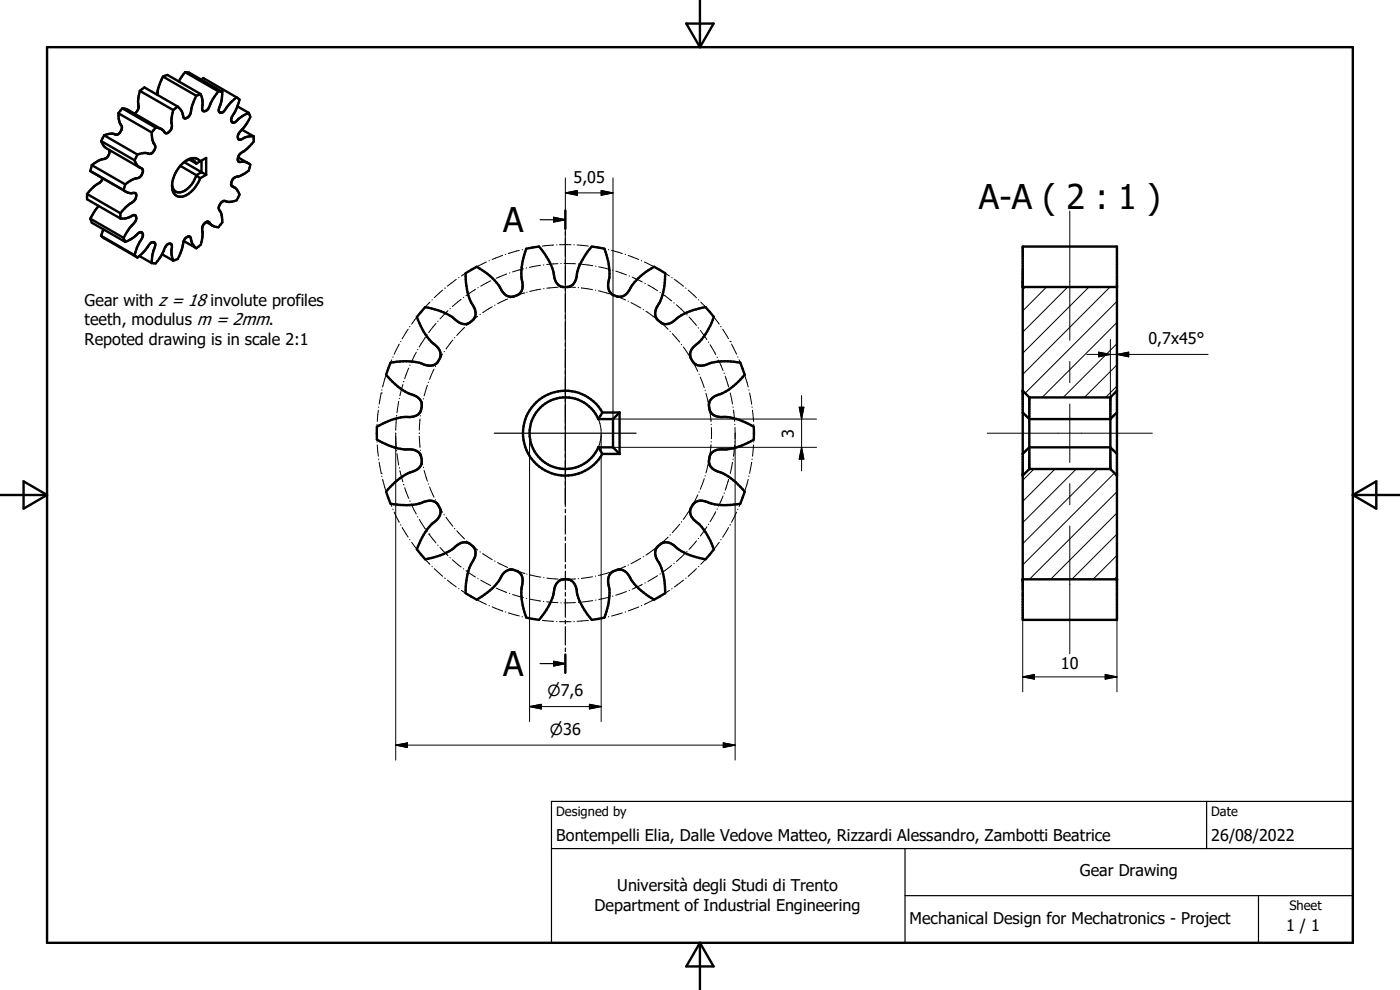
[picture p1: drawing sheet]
<svg xmlns="http://www.w3.org/2000/svg" width="297mm" height="210mm" viewBox="0 0 297 210" stroke-linecap="round" stroke-linejoin="round" font-family="sans-serif">
<g fill="none" stroke="#000" stroke-width=".21">
<path d="M119.9 37.7v39.1M130.1 37.7v51.2h43.1M96.8 59.3l-1.9 1.4M97.4 58.9h-.1M99.9 57.3l-2 1.2M100.5 56.9l-.1 .1M103.2 55.6l-2.2 1M103.8 55.3h-.1M104.1 59.6l-2.1 1.1M104.7 59.3h.1M106.6 54.2l-2.2 .8M107.3 54h-.1"/>
<path d="M107.5 58.1l-2.2 .9M108.2 57.9h-.1M110.2 53.1l-2.3 .7M110.8 53h-.1M111.1 57l-2.4 .7M111.7 56.8l-.1 .1M113.8 52.4l-2.4 .4M114.5 52.3h-.1M114.7 56.3l-2.4 .4M115.4 56.2h-.1M117.5 52l-2.4 .2M118.1 51.9h.1"/>
<path d="M118.4 55.9l-2.4 .2M118.7 51.9h.1M118.8 51.9h2.3M119 55.9h.1M119.7 55.9l2.4 .1M119.9 40.9h10.2M119.9 40.9l2.6-.5v1zM121.7 51.9h.1M122.4 52l2.4 .2M122.7 56h.1M123.4 56.1l2.4 .3M125.4 52.3h.1"/>
<path d="M126.1 52.4l2.4 .4M126.3 56.5h.1M127 56.6l2.4 .6M127.5 40.4l2.6 .5-2.6 .5zM129.1 53h.1M129.7 53.1l2.3 .7M130 57.3l.1 .1M130.6 57.5l2.3 .8M132.6 54h.1M133.3 54.2l2.2 .8M133.5 58.5l.1 .1M134.1 58.8l2.2 1"/>
<path d="M136 55.3h.1M136.7 55.6l2.1 1M139.4 56.9v.1M140 57.3l2 1.2M142.5 58.9h.1M143.1 59.3l1.9 1.4M227 44.8v27.4M81.8 79.8l-.6 2.3M82 79.2h.1M83.1 76.3l-.9 2.3M83.4 75.7l-.1 .1M84.7 73l-1.1 2.2"/>
<path d="M85 72.4v.1M86.6 69.8l-1.3 2.1M86.7 78.1l-.8 2.2M87 69.2l-.1 .1M87 77.4l-.1 .1M88.3 74.7l-1.1 2.2M88.6 74.1v.1M88.8 66.9l-1.5 1.9M89.2 66.3v.1M90.2 71.6l-1.2 2M90.6 71v.1M91.2 64.1l-1.6 1.7"/>
<path d="M91.7 63.6l-.1 .1M92.1 78.3l-1 2.2M92.4 77.7v.1M92.5 68.6l-1.5 1.9M92.9 68.1v.1M93.9 75.1l-1.2 2.1M93.9 61.5l-1.8 1.6M94.3 74.5l-.1 .1M94.4 61.1v.1M95 65.9l-1.7 1.7M95.5 65.5h.1M96.1 72.1l-1.5 1.9"/>
<path d="M96.5 71.6l-.1 .1M97.8 63.5l-1.8 1.5M98.4 63.1h-.1M98.6 69.5l-1.7 1.7M99.1 69l-.1 .1M100.9 61.4l-2 1.3M101.3 67.1l-1.8 1.5M101.4 61v.1M101.9 66.7h-.1M104.4 65.1l-2 1.2M105 64.7l-.1 .1M107.7 63.4l-2.1 1"/>
<path d="M108.3 63.1v.1M111.2 62.2h.1M111.2 62.2l-2.3 .7M111.8 62h-.1M114.7 61.3l-2.3 .5M115.4 61.2h-.1M118.4 60.9l-2.4 .2M119 60.9h.1M119.7 60.9l2.3 .1M122.7 61h.1M123.3 61.1l2.4 .3M126.3 61.5l.1 .1"/>
<path d="M127 61.7l2.3 .6M129.8 62.5h.1M130.5 62.7l2.2 .9M133.2 63.9h.1M133.9 64.2l2 1.1M136.5 65.7h.1M136.8 60.1l.1 .1M137 66l2 1.4M137.4 60.4l2.1 1.3M139.4 67.8h.1M140 68.2l1.7 1.7M140 62l.1 .1"/>
<path d="M140.6 62.4l1.9 1.4M142.1 70.3h.1M142.6 70.8l1.6 1.8M143 64.2v.1M143.5 64.7l1.8 1.6M144.6 73.1h.1M145 73.6l1.3 2M145.5 61.1v.1M145.7 66.7v.1M146 61.5l1.8 1.7M146.2 67.2l1.6 1.8M146.6 76.1l.1 .1"/>
<path d="M147 76.7l1 2.1M148.1 69.5l.1 .1M148.2 63.6l.1 .1M148.3 79.4h.1M148.6 70.1l1.4 1.9M148.6 80l.8 2.2M148.7 64.1l1.6 1.7M150.3 72.5v.1M150.7 73.1l1.1 2.1M150.7 66.3l.1 .1M151.1 66.9l1.5 1.9M152.1 75.7l.1 .1"/>
<path d="M152.4 76.4l1 2.2M152.9 69.2l.1 .1M153.3 69.8l1.3 2.1M153.6 79.2v.1M153.9 79.8l.7 2.3M154.9 72.4v.1M154.9 72.5h.1M155.2 73l1.1 2.1M156.5 75.7v.1M156.8 76.3l.9 2.3M157.8 79.2h.1M158.1 79.8l.6 2.3"/>
<path d="M217.5 60.9l-.5 .6M222 60.9l-5 5.1M226.5 60.9l-9.5 9.6M227 76.7v4.5M230.6 75.2h25.7M231 60.9l-14 14M233.1 74.7l2.5 .5-2.5 .5zM235.5 60.9l-18.5 18.5M235.6 72v12.3M237 77.4l-6.9 6.9M237 72.9l-11.4 11.4M237 68.4l-15.9 15.9"/>
<path d="M237 63.9l-19.5 19.5M237 75.2l2.5-.5v1zM237 72v10.9M80 90.7v2.4M80 90v.1M80 93.7v.1M80 94.4l.3 2.4M80.3 87l-.3 2.4M80.3 97.4v.1M80.3 86.3v.1M80.4 98.1l.5 2.3M80.9 83.4h.1"/>
<path d="M80.9 83.4l-.5 2.3M81 82.7v.1M83.9 91.9v69.3M83.9 92.6l.2 2.3M84.1 88.9l-.2 2.3M84.1 95.6h.1M84.2 88.1l-.1 .1M84.2 96.2l.4 2.4M84.6 85.2l-.4 2.4M84.7 99.2v.1M84.7 84.5v.1M84.8 99.9l.7 2.3"/>
<path d="M85.5 81.6l-.7 2.3M85.7 80.9l-.1 .1M89 91.9v.1M89 92.5l.1 2.4M89.1 88.9l-.1 2.3M89.2 95.5v.1M89.2 88.2v.1M89.3 96.2l.4 2.3M89.7 85.2l-.4 2.4M89.8 99.1v.1M89.8 84.6v.1M90 99.8l.7 2.3"/>
<path d="M90.7 81.7l-.7 2.3M90.9 81.1h.1M112.3 91.9v61.2M119.8 84.3l-1.8 .3-1.8 .7M120 84.3a7.5 7.5 0 0 1 7.5 7.5M127.5 91.9v61.2M127.5 92l-.1 1.2-.5 1.7M130.1 94.9h43.1M149.6 82.8v.1M149.8 83.5l.5 2.3M150.3 98l-.5 2.3M150.4 86.4h.1"/>
<path d="M150.5 97.3h.1M150.5 86.4v.1M150.5 97.3l-.1 .1M150.6 87.1l.3 2.3M150.9 94.4l-.3 2.3M150.9 90v.1M150.9 93.7v.1M150.9 90.7v2.4M154.7 82.7l.1 .1M154.9 83.4l.5 2.3M155.4 98.1l-.5 2.3M155.5 86.3v.1"/>
<path d="M155.5 97.4v.1M155.6 87l.3 2.4M155.9 94.4l-.3 2.4M155.9 90v.1M155.9 93.7v.1M155.9 90.7l.1 1.2M156 91.9l-.1 1.2M156 91.9v69.3M158.9 82.7v.1M159 83.4l.5 2.3M159.5 98.1l-.5 2.3M159.5 86.3l.1 .1"/>
<path d="M159.6 97.4l-.1 .1M159.6 87l.3 2.4M159.9 94.4l-.3 2.4M159.9 90v.1M159.9 93.7v.1M159.9 90.7v2.4M169.6 86.4h.9l-.4 2.5zM170.1 83.9v16M170.1 94.9l.4 2.5h-.9zM209.5 91.9h35M219.4 99.5l-2.4 2.4M223.8 99.5l-6.8 6.9"/>
<path d="M227 85.7v12.4M228.3 99.5l-11.3 11.4M232.8 99.5l-15.8 15.8M237 81.9l-2.4 2.4M80.9 100.4h.1M81 101v.1M81.2 101.7l.6 2.3M82 104.6v.1M82.2 105.2l.9 2.2M83.3 108l.1 .1M83.6 108.6l1.1 2.2M85 111.3v.1"/>
<path d="M85.3 111.9l1.3 2M85.6 102.8l.1 .1M85.9 103.5l.8 2.2M86.9 114.5h.1M86.9 106.3l.1 .1M87.2 106.9h.1M87.3 106.9l1 2.1M87.3 115l1.5 1.9M88.6 109.6v.1M89 110.2l1.2 2M89.2 117.4v.1M89.6 117.9l1.6 1.8"/>
<path d="M90.6 112.7v.1M90.9 102.6v.1M91 113.3h.1M91 113.3l1.5 1.9M91.1 103.3l1 2.2M92.4 106v.1M92.7 106.6l1.2 2.1M92.9 115.6v.1M93.3 116.1l1.7 1.8M94.2 109.2h.1M94.6 109.7l1.5 1.9M95.5 118.3h.1"/>
<path d="M96 118.8l1.8 1.5M96.4 112.1l.1 .1M96.9 112.6l1.7 1.7M99 114.7l.1 .1M99.5 115.2l1.8 1.5M101.8 117l.1 .1M102.4 117.5l2 1.2M104.9 119l.1 .1M105.6 119.3l2.1 1.1M133.3 119.8l-.1 .1M135.9 118.4l-2 1.2M136.5 118.1h.1"/>
<path d="M139 116.4l-2 1.4M139.5 115.9l-.1 .1M141.7 113.9l-1.7 1.6M142.2 113.4l-.1 .1M142.5 119.9l-1.9 1.5M143 119.5v.1M144.2 111.2l-1.6 1.8M144.6 110.6v.1M145.3 117.5l-1.8 1.6M145.7 117h.1M146.3 108.2l-1.3 2M146.7 107.6l-.1 .1"/>
<path d="M147.8 114.7l-1.6 1.8M148 105l-1 2.1M148.2 114.2l-.1 .1M148.3 104.3v.1M149.4 101.6l-.8 2.2M149.6 100.9v.1M150 111.8l-1.4 1.9M150.3 117.9l-1.6 1.8M150.3 111.2v.1M150.8 117.4l-.1 .1M151.8 108.6l-1.1 2.1M152.2 108h-.1"/>
<path d="M152.6 115l-1.5 1.9M153 114.5h-.1M153.4 105.2l-1 2.2M153.6 104.6v.1M154.6 111.9l-1.3 2.1M154.6 101.7l-.7 2.3M154.8 101l-.1 .1M154.9 111.3v.1M154.9 111.3h.1M156.3 108.6l-1.1 2.2M156.5 108v.1M157.7 105.2l-.9 2.2"/>
<path d="M157.9 104.6l-.1 .1M158.7 101.7l-.6 2.3M158.9 101v.1M227 102.6v4.5M227 111.6v27.1M236.4 100.4l-19.4 19.4M237 117.8l-5.1 5.1M237 113.3l-9.6 9.6M237 108.8l-14.1 14.1M237 104.3l-18.6 18.6M91.6 120.1l.1 .1M92.1 120.6l1.8 1.7"/>
<path d="M94.4 122.6v.1M94.9 123.1l1.9 1.4M97.3 124.9h.1M97.9 125.3l2 1.2M98.3 120.7h.1M98.9 121.1l2 1.3M100.4 126.8l.1 .1M101 127.2l2.2 1M101.4 122.7v.1M102 123.1l2.1 1.1M103.7 128.5h.1M104.4 128.7l2.2 .9"/>
<path d="M104.7 124.5h.1M105.3 124.8l2.2 .9M107.2 129.8h.1M107.9 130l2.3 .7M108.1 125.9h.1M108.3 120.6h.1M108.7 126.1l2.4 .7M108.9 120.9l2.3 .7M110.7 130.8h.1M111.2 121.6h.1M111.4 131l2.4 .4M111.6 126.9l.1 .1"/>
<path d="M111.7 121.8h.1M112.3 127.1l2.4 .4M112.4 121.9l2.3 .5M114.4 131.5h.1M115.1 131.6l2.4 .2M115.3 127.6h.1M115.3 122.5l.1 .1M116 127.7l2.4 .1M116 122.6l2.4 .2M118.1 131.8v.1M118.7 131.9h2.4M119 127.9h.1"/>
<path d="M119 122.9h.1M121.7 131.9h.1M122 122.8l-2.3 .1M122.1 127.8l-2.4 .1M122.7 122.8h.1M122.8 127.8h-.1M123.3 122.7h.1M124.8 131.6l-2.4 .2M125.4 131.5h.1M125.7 122.4l-2.3 .3M125.8 127.4l-2.4 .3M126.3 127.3h.1"/>
<path d="M126.4 122.2h-.1M128.5 131l-2.4 .4M129.2 130.8h-.1M129.3 121.4l-2.3 .7M129.4 126.6l-2.4 .6M129.9 121.2l-.1 .1M130.1 126.4l-.1 .1M132 130l-2.3 .7M132.7 120.1l-2.2 .9M132.7 129.8h-.1M132.9 125.5l-2.3 .8M133.6 125.2l-.1 .1"/>
<path d="M135.5 128.8l-2.2 .8M136.1 128.5h-.1M136.3 124l-2.2 1M136.9 123.7h-.1M138.8 127.2l-2.1 1M139.4 126.8v.1M139.5 122.1l-2.1 1.2M140.1 121.7l-.1 .1M142 125.3l-2 1.2M142.6 124.9h-.1M145 123.1l-1.9 1.4M145.5 122.6v.1"/>
<path d="M147.8 120.6l-1.8 1.7M148.3 120.1l-.1 .1M217 131.5v15.3M237 122.3l-.6 .6M237 131.5v15.3M83.9 158.1h72.1M83.9 158.1l2.5-.5v1zM112.3 149.9h15.2M112.3 149.9l2.5-.5v1zM125 149.4l2.5 .5-2.5 .5zM153.4 157.6l2.6 .5-2.6 .5zM217 143.6h20"/>
<path d="M217 143.6l2.5-.5v1zM234.5 143.1l2.5 .5-2.5 .5z"/>
</g>
<g fill="none" stroke="#000" stroke-width=".51">
<path d="M10 10h277v190h-277zM29.7 19.3l-.4 1.6 .1 1.6a1.71 1.71 0 0 1-.8 1.6M29.7 19.3l7.1 4M29.7 19.3l.9-.8 7.1 4.1M34.6 16.3l.9-.4 7.1 4.1M34.6 16.3a9.7 9.7 0 0 0-1.2 3.5l-.1 .3M34.6 16.3l7.1 4M39.3 15.3l-1.4 2M39.3 15.3l.8 .1 7.1 4.1M39.3 15.3l7 4.1M42.6 20l-.9 .3M42.7 16.9l.4-.3 7.1 4.1"/>
<path d="M46.3 19.4l-1.1 1.6-.6 1.3a1.39 1.39 0 0 1-1.5 1.3l-.2-.5a5.4 5.4 0 0 0-.3-3.1M46.3 19.4l.9 .1M47.2 19.5a10.5 10.5 0 0 1-.8 3.8 .61 .61 0 0 0 .5 .6 .61 .61 0 0 0 .7-.4l1.4-1.8 1.2-1M145.6 5h5.8l-2.9 5zM148.5 0v10M19.2 36.3l7.5 4.3M19.2 36.3l7 4M19.5 35l7.1 4.1M19.5 35l-.3 1.3M21.5 29.9l.5 1.1 .6 .4 7 4.1M21.5 29.9l7.1 4.1M21.8 37.8a2.65 2.65 0 0 1-1.6 1.6l-1.7 1.8"/>
<path d="M22.1 28.7l7.1 4.1M22.1 28.7l-.6 1.2M23.2 31.8a1.64 1.64 0 0 1-1.7 2l-2 1.2M25.1 24l.3 2a1.47 1.47 0 0 1 .3 1.6 1.47 1.47 0 0 1-1.2 1l-.2-.1a2.62 2.62 0 0 0-2.2 .2M25.1 24l7.1 4.1M26 23l1.2 .3 7.1 4.1M26 23l7 4.1M26 23l-.9 1M26.6 39.1l-.4 1.2M28.6 34l.4 1 .6 .5M29.2 32.8l-.6 1.2M29.6 35.5a.83 .83 0 0 1 .7 .6 .83 .83 0 0 1-.2 .9 1.71 1.71 0 0 1-1.6 .9l-1.9 1.2"/>
<path d="M32.2 28.1l.3 2a1.45 1.45 0 0 1 .3 1.6 1.45 1.45 0 0 1-1.3 .9 2.81 2.81 0 0 0-2.3 .2M33 27.1l-.8 1M36.8 23.3a8.9 8.9 0 0 0-.4 3.8l-.5 .8a.68 .68 0 0 1-.7 .4 .68 .68 0 0 1-.5-.6l-.7-.4-1-.2M37.7 22.6l-.9 .7M38.3 35.2l3.4 2M39.1 34.4l3.6 2.1M39.4 34.1a2.03 2.03 0 0 1 3 .1M39.4 34.1a6.5 6.5 0 0 0-2.7 6.5 1.89 1.89 0 0 0 3.1 .7 6.7 6.7 0 0 0 2.6-3.5M39.4 34.1a1.55 1.55 0 0 1 2.3 .6M40.2 33.9l1.5 .8M41.7 37.2l.7 .6M41.7 37.2a4.8 4.8 0 0 1-3.8 3.6 1.57 1.57 0 0 1-1.4-1.6"/>
<path d="M41.7 20.3l-1.1 2.8a1.72 1.72 0 0 1-1.5 2l-.3-.8a2.77 2.77 0 0 0-1.1-1.7M42.4 34.2l1.3-.7v3.6M42.4 34.2l-.7 .5M42.7 34.1v2.4M42.7 36.5l-1 .7M42.7 36.5l1 .6M43.7 37.1l-1.3 .7M49.1 39.4l.6 .4M49.7 39.8l.5 .3 .6 1.2-.6 1.2a3.4 3.4 0 0 1-2.7 .1 1.53 1.53 0 0 0-.6 2.6l.3 2-.9 1a2.51 2.51 0 0 1-2.1-1.2l-.4 .1M50.2 20.7l.6 .4-.6 1.9-.5 1.1a1.58 1.58 0 0 0-.5 1.8 .87 .87 0 0 0 1.2-.5l1-.7 1.4-.7M50.4 22.6l2.4 1.4M50.5 33.4l2.2 1.2"/>
<path d="M51.3 27.5l2.5 1.4M52.8 24l.3 .8-1 1.8-.8 1a1.36 1.36 0 0 0-.6 2l1-.3a3.8 3.8 0 0 1 2.1-.4M53.8 28.9v1.1l-2 2.1a1.63 1.63 0 0 0-1.2 2.2l.2 .1a2.43 2.43 0 0 1 2.3 .5 1.96 1.96 0 0 1-1.5 2.1l-.7 .3a1.6 1.6 0 0 0-1.7 2.2l.5 .3M18.5 41.2l7.1 4M18.5 41.2v1.1l7.1 4.1M19.2 46.4l7 4.1M19.2 46.4l.3 .8 7.1 4.1M20.9 43.7l-1.7 2.7M21.5 50l7.1 4.1M21.5 50l.6 .5 7.1 4.1M21.9 48.6l-.4 1.4M25.6 46.4l1-.1 1.1-.3a.73 .73 0 0 1 1.1-.2 1.91 1.91 0 0 1-.9 2.1l-1.7 2.6"/>
<path d="M25.6 45.2v1.2M26.2 40.3a3.5 3.5 0 0 0 2.5 .7 1.63 1.63 0 0 1-1.1 2.2l-1 .8-1 1.2M26.2 50.5l.4 .8M26.6 51.3l1.2-.5 1-.8a1.01 1.01 0 0 1 1.3-.6 1.45 1.45 0 0 1-.4 1.8l-.7 1.4-.4 1.5M28.6 54.1l.6 .5M29.2 54.6l1.4-1.2 .7-.9a1.26 1.26 0 0 1 1.5-1 1.8 1.8 0 0 1-.2 1.7l-.4 2.6M29.6 54.3l2.6 1.5M34.4 54l.8-1.7a.67 .67 0 0 1 .7-.6 .67 .67 0 0 1 .6 .8 4.6 4.6 0 0 0 .3 2.8M34.4 54l-1.4 1.9-.8-.1M34.4 53.9l2.4 1.4M39 51.1l-.5 2-.8 1.8-.9 .4M39 51.1a1.14 1.14 0 0 1 1.3-.9l.3 .8a2.66 2.66 0 0 0 1.1 1.7"/>
<path d="M39 51.1l2.7 1.6M43.7 47.1l1.4 .8M43.8 47.1l-.7 .7-.2 .7a6.8 6.8 0 0 1-.3 3.4l-.9 .8M119.9 44.7v3.8M217 52.3h20v79.2h-20zM90.2 65.2a13.4 13.4 0 0 1 7.3 3.3 2.38 2.38 0 0 0 2.9-.7 2.38 2.38 0 0 0 0-3 11.7 11.7 0 0 1-1.6-6.8l2.3-1.4a12.4 12.4 0 0 1 5.6 5.4 2.37 2.37 0 0 0 3 .6 2.37 2.37 0 0 0 1.1-2.9 12.4 12.4 0 0 1 .9-6.9l2.7-.5a13.2 13.2 0 0 1 3.4 7.2 2.11 2.11 0 0 0 1.6 1.4h1.2a2.57 2.57 0 0 0 1.8-2.7 12.8 12.8 0 0 1 3.2-5.9l2.6 .5a13.2 13.2 0 0 1 .8 8 2.37 2.37 0 0 0 2.1 2.1 2.37 2.37 0 0 0 2.5-1.5 11.8 11.8 0 0 1 5.2-4.8l2.3 1.4a13.7 13.7 0 0 1-2 7.7 2.41 2.41 0 0 0 1.4 2.9 2.41 2.41 0 0 0 3-.9 12.8 12.8 0 0 1 6.2-2.5l1.7 2a13.2 13.2 0 0 1-4.5 6.7 2.4 2.4 0 0 0 .3 3.1 2.4 2.4 0 0 0 3.1 .2 13.2 13.2 0 0 1 6.8-.3l.9 2.6a14.2 14.2 0 0 1-6.6 4.7 2.2 2.2 0 0 0-.9 2.6 2.29 2.29 0 0 0 2.7 1.7 11.9 11.9 0 0 1 6.7 2v2.7a13.1 13.1 0 0 1-7.7 2.2 2.38 2.38 0 0 0-1.8 2.4 2.38 2.38 0 0 0 2 2.3 11.7 11.7 0 0 1 5.6 4.2l-.9 2.6a13.3 13.3 0 0 1-8.1-.7 2.37 2.37 0 0 0-2.4 1.7 2.37 2.37 0 0 0 1 2.7 12.5 12.5 0 0 1 3.8 5.9l-1.7 2.1a13.9 13.9 0 0 1-7.3-3.3 2.4 2.4 0 0 0-3 .9 2.4 2.4 0 0 0 .3 3.1 13.2 13.2 0 0 1 1.4 6.5l-2.3 1.4a13.3 13.3 0 0 1-5.8-5.6 2.38 2.38 0 0 0-2.9-.4 2.38 2.38 0 0 0-1 2.8 12.4 12.4 0 0 1-.9 7l-2.6 .5a12.1 12.1 0 0 1-3.4-6.9 2.21 2.21 0 0 0-2.6-1.7 2.46 2.46 0 0 0-2.1 2.7 12.7 12.7 0 0 1-3.1 5.9l-2.7-.5a13.7 13.7 0 0 1-.8-8 2.41 2.41 0 0 0-2.3-2.2 2.41 2.41 0 0 0-2.5 1.9 12.5 12.5 0 0 1-5 4.5l-2.3-1.4a13.1 13.1 0 0 1 2-7.7 2.38 2.38 0 0 0-1.2-2.8 2.38 2.38 0 0 0-2.9 .6 12.4 12.4 0 0 1-6.5 2.7l-1.8-2.1a13.3 13.3 0 0 1 4.6-6.6 2.37 2.37 0 0 0-.2-3 2.37 2.37 0 0 0-2.9-.4 12.4 12.4 0 0 1-7 .4l-1-2.6a13.4 13.4 0 0 1 6.5-4.7 2.35 2.35 0 0 0 1-2.7 2.35 2.35 0 0 0-2.4-1.6 12.4 12.4 0 0 1-7-2.1v-2.7a13.7 13.7 0 0 1 7.7-2.1 2.41 2.41 0 0 0 1.8-2.6 2.41 2.41 0 0 0-2.3-2.2 13.1 13.1 0 0 1-5.3-4.1l1-2.6a12.6 12.6 0 0 1 7.6 .6 2.4 2.4 0 0 0 2.8-1.6 2.4 2.4 0 0 0-1.3-2.9 13.4 13.4 0 0 1-3.6-5.8zM217 60.9h20M126.9 94.9h3.2M126.9 88.9h3.2M126.9 94.9l.9 1.4M126.9 88.9a7.6 7.6 0 0 0-11.6-3 7.6 7.6 0 0 0 0 12 7.6 7.6 0 0 0 11.6-3M127.8 87.5h3.6"/>
<path d="M127.8 87.5l-.9 1.4M127.8 96.3h3.6M127.8 87.5a9 9 0 0 0-13.6-2.5 9 9 0 0 0 0 13.8 9 9 0 0 0 13.6-2.5M130.1 88.9v6M130.1 94.9l1.3 1.4M131.4 87.5v8.8M131.4 87.5l-1.3 1.4M217 96.3l1.4-1.4h17.2l1.4 1.4M217 87.5l1.4 1.4h17.2l1.4-1.4M217 82.9l1.4 1.4M218.4 84.3h17.2M218.4 99.5h17.2"/>
<path d="M218.4 99.5l-1.4 1.4M218.4 84.3v15.2M235.6 99.5l1.4 1.4M235.6 84.3v15.2M237 82.9l-1.4 1.4M0 105h10M5 102.1l5 2.9-5 2.9zM287 105h10M287 105l5-2.9v5.8zM119.9 138.8v3.9M217 122.9h20M148.5 200v10"/>
<path d="M148.5 200l2.9 5h-5.8z"/>
</g>
<g fill="none" stroke="#000" stroke-width=".25">
<path d="M114.6 46.6h5.3M117.5 46.1l2.4 .5-2.4 .5zM119.9 44.7v3.8M119.9 49.2v.7M119.9 50.5v3.9M119.9 55.1v.7M119.9 56.4v3.9M119.9 60.9v.8M119.9 62.3v3.9M119.9 66.8v.8M119.9 68.2v3.9M119.9 72.7v.8"/>
<path d="M119.9 74.1v33.3M104.9 91.9h30.1M119.9 108v.8M119.9 109.4v3.9M119.9 113.9v.8M119.9 115.3v3.9M119.9 119.8v.8M119.9 121.2v3.9M119.9 125.7v.7M119.9 127.1v3.8M119.9 131.6v.7M119.9 132.9v3.9"/>
<path d="M119.9 137.5v.7M119.9 138.8v3.9M114.6 140.8h5.3M117.5 140.3l2.4 .5-2.4 .5zM117 170h170v30h-170zM256 170v10M117 180h170M192 190h95M192 180v20M267 190v10"/>
</g>
<path d="M117.5 46.1l2.4 .5-2.4 .5zM117.5 140.3l2.4 .5-2.4 .5z" fill="#000" stroke="#000" stroke-width=".25"/>
<path d="M119.9 40.9l2.6-.5v1zM127.5 40.4l2.6 .5-2.6 .5zM233.1 74.7l2.5 .5-2.5 .5zM237 75.2l2.5-.5v1zM169.6 86.4h.9l-.4 2.5zM170.1 94.9l.4 2.5h-.9zM83.9 158.1l2.5-.5v1zM112.3 149.9l2.5-.5v1zM125 149.4l2.5 .5-2.5 .5zM153.4 157.6l2.6 .5-2.6 .5zM217 143.6l2.5-.5v1zM234.5 143.1l2.5 .5-2.5 .5z" fill="#000" stroke="#000" stroke-width=".21"/>
<g font-size="7.2">
<text x="207.7" y="44.4">A-A ( 2 : 1 )</text>
<text x="106.7" y="49.2">A</text>
<text x="106.7" y="143.4">A</text>
</g>
<g font-size="3.4">
<text x="121.7" y="38.8">5,05</text>
<text x="17.9" y="64.9">Gear with z = 18 involute profiles</text>
<text x="17.9" y="69">teeth, modulus m = 2mm.</text>
<text x="17.9" y="73.2">Repoted drawing is in scale 2:1</text>
<text x="243.7" y="73.1">0,7x45°</text>
<text x="168.4" y="92.8" transform="rotate(-90 168.4 92.8)">3</text>
<text x="225.1" y="142">10</text>
<text x="118" y="178.3">Bontempelli Elia, Dalle Vedove Matteo, Rizzardi Alessandro, Zambotti Beatrice</text>
<text x="257" y="178.4">26/08/2022</text>
<text x="229.1" y="185.9">Gear Drawing</text>
<text x="130.9" y="189">Università degli Studi di Trento</text>
<text x="126.2" y="193.2">Department of Industrial Engineering</text>
<text x="193" y="196">Mechanical Design for Mechatronics - Project</text>
<text x="272.8" y="197.5">1 / 1</text>
</g>
<g font-size="3.3">
<text x="116.2" y="147.7">n7,6</text>
<text x="116.7" y="155.9">n36</text>
</g>
<g font-size="2.7">
<text x="118" y="173.1">Designed by</text>
<text x="257" y="173">Date</text>
<text x="273.6" y="193.1">Sheet</text>
</g>
</svg>
